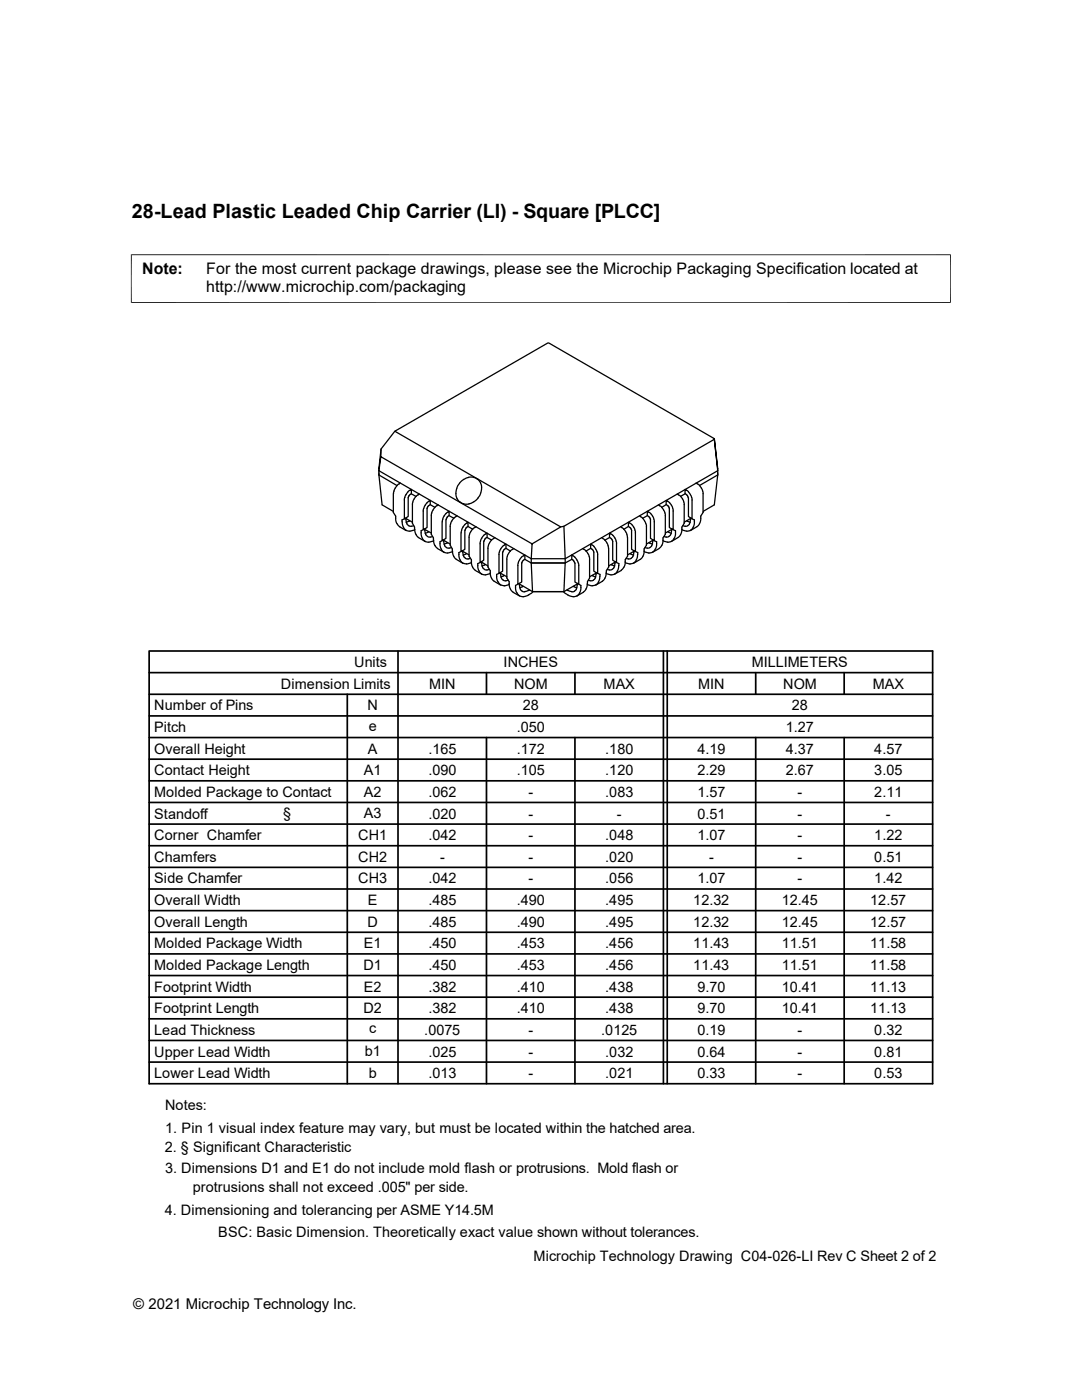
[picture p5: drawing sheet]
<svg xmlns="http://www.w3.org/2000/svg" width="216mm" height="279mm" viewBox="0 0 216 279" stroke-linecap="round" stroke-linejoin="round" font-family="sans-serif">
<g fill="none" stroke="#000" stroke-width=".25">
<path d="M75.6 94.8l.6 6 2.3 1.3M75.6 94.8l3.6 2.1M76 91.1l-.4 3.7M76 91.1l30.2 17.4M78.5 98.5v3.8l.5 .7v.7l.2 .8M78.8 86.1l30.5-17.6h.2l33 19v.2l-30 17.3-.6 .2zM78.8 86.1l-2.8 3.5v1.5M79.2 96.9l-.5 .8-.2 .8M79.7 96.6l-.5 .3M79.9 96.4l-.3 .2M81 98.7l-.3 .8v4l.7-.4v-3.8l.2-.3M81.4 98.2l-.4 .5"/>
<path d="M81.4 98.1l.7-.4v.9l-.3 .1M81.7 98.8l-.1 .2M81.8 98.7l-.1 .1M82.1 98.6l.9 .5M82.6 99.6l-.2 .6M83.4 98.8l-.8 .8M83.7 98.6l-.3 .2M85.6 100l.3-.1v.8l-.4 .3M93.5 95.3h1M93.5 95.3a3.1 3.1 0 0 0-1.9 4.7l.9 .5M94.5 95.3a2.16 2.16 0 0 1 1.4 3M95.3 95.6h.1"/>
<path d="M95.9 98.4a3.2 3.2 0 0 1-2.3 2.1M133.2 100l-.3-.1v.8l.3 .2M135.1 98.6l.7 .5M135.8 99.1l.6 1.1M136.7 98.6l-.9 .5M136.9 98.7l.2 .1M137.1 98.8l.2 .6M137.4 98.2l.4 .5M137.4 98.1l-.7-.4v.9l.3 .1M137.8 98.7l.3 .8v4l-.7-.4v-3.7M138.9 96.4l.7 .5M142.5 87.5l.7 6.4-30.4 17.6h-6.8l-30.4-17.6 .4-4.3"/>
<path d="M142.5 87.7l.7 7.1M143.2 94.8l-3.6 2.1 .5 .8 .2 .6v4l-.5 .7a2.17 2.17 0 0 1-.7 2.1l-1.3 .8M143.2 94.8l-.7 6-2.2 1.3M79.2 104.5l.6 .6M79.7 105.1l1.3 .8M80.3 104.1a2 2 0 0 0 .7 1.7M80.7 103.5l-.5 .3v.3M81 103.5l1.3 .7M81 103.4v.3M81 103.7a1.2 1.2 0 0 0 .6 1.2M81.5 104.9l.3 .1 .7-.1M81.6 104l-.6 .2"/>
<path d="M81.7 104l-.1 .1M82.4 100.2l-.1 4.2 .4 .8v.4M82.8 105.6a2 2 0 0 0 .7 1.7M82.8 105.7a1.77 1.77 0 0 1-1.8 .1M83.5 107.3l1.3 .7M84.5 105.7l-.5 .2a2.17 2.17 0 0 0 .8 2.1M84.8 105.7l1.3 .7M84.8 105.5v.4M84.8 105.9a1.06 1.06 0 0 0 .4 1.1 1.06 1.06 0 0 0 1.1 .1M85.3 101.2l-.1 .2v3.9l-.7 .4v-4.2M85.5 101l-.2 .1M85.6 106.1l-.8 .3"/>
<path d="M85.6 100l-.6 .6-.4 .8M85.9 100.7l.9 .6-.4 .5M86.4 101.8l-.3 .8v4l.4 .8v.4M86.5 107.8l.3 1.1M86.5 107.9a1.77 1.77 0 0 1-1.7 .1M86.8 108.8l.5 .6M87.2 100.9l-.4 .3M87.3 109.5l1.3 .7M87.5 100.8l-.3 .1M88.2 107.9l-.4 .2a2.15 2.15 0 0 0 .8 2.1M88.5 107.8l1.3 .8M88.5 107.7v.4"/>
<path d="M88.6 108.1a1.06 1.06 0 0 0 .3 1.1 1.06 1.06 0 0 0 1.2 .1M89.2 103.4l-.2 .3M89.2 108.4l-.6 .2M89.3 103.2l-.1 .1M89.3 108.3l-.1 .1M89.4 102.2l.2-.2v.9l-.4 .3M89.4 102.2a2.37 2.37 0 0 0-1.1 1.9l-.1 3.8 .8-.5v-3.7M89.6 102.9l1 .5M89.9 104.6l-.1 4.2 .5 .8v.3M90.2 104l-.3 .5M90.3 109.9a2 2 0 0 0 .8 1.7l1.2 .8M90.3 110.1a1.77 1.77 0 0 1-1.7 .1"/>
<path d="M90.6 103.4l-.4 .5M91 103.1l-.4 .3M91.2 103l-.3 .1M92 110.1l-.4 .2a1.72 1.72 0 0 0 1.5 2.2M92.1 105.8l-.1 .5M92.3 110l1.3 .7M92.3 109.9v.3M92.4 110.2a1.06 1.06 0 0 0 1 1.3M92.6 100.6h1M92.8 105.9v3.7l-.8 .5v-3.8M92.9 105.5l-.1 .4M93 105.4l-.1 .1"/>
<path d="M93.1 110.5l-.7 .3M93.1 104.4l.3-.2v.9l-.4 .2M93.2 104.4l-.7 .5-.4 .9M93.4 105.1l.9 .5M93.9 111.4l-.5 .1M93.9 106.1l-.3 .9v4l.5 .7a2.15 2.15 0 0 0 .7 2.1M94.1 112.3l-1 .3M94.8 113.8l1.3 .8M95 105.1l-.5 .3-.6 .7M95.8 112.3l-.5 .2a2.15 2.15 0 0 0 .8 2.1M95.9 108l-.1 4.3 .7-.5v-3.7M96.1 112.2l1.3 .7"/>
<path d="M96.1 112.1v.3M96.1 107.4l-.2 .6M96.1 107.4l.6-.7 .5-.3v.9l-.3 .1M96.1 112.4a1.3 1.3 0 0 0 .5 1.2M96.7 107.7l-.1 .4M96.7 113.6l.2 .1 .7-.1M96.7 112.7l-.6 .2M96.8 107.6l-.1 .1M96.9 112.7l-.2 .1M96.9 107.4l-.1 .1M97.2 107.3l.9 .5M97.5 108.9l-.1 4.3 .4 .7a2.15 2.15 0 0 0 .8 2.1l1.3 .8"/>
<path d="M97.7 108.3l-.2 .6M97.8 114.4a1.77 1.77 0 0 1-1.7 .2M98.1 107.8l-.4 .5M98.5 107.5l-.4 .3M98.8 107.3l-.3 .1M99.4 116.1a1.23 1.23 0 0 0 1.3 .8M99.6 114.4l-.5 .2v1l.3 .5M99.9 114.4l1.2 .7M99.9 114.3v.3M99.9 114.6a1.06 1.06 0 0 0 1.1 1.3M100.5 109.9l-.2 .3M100.6 109.7l-.1 .2"/>
<path d="M100.6 114.9l-.7 .2M100.7 108.7l.3-.1v.8l-.3 .2M100.7 108.8a2.37 2.37 0 0 0-1.1 1.9v3.7l.7-.4v-3.8M100.7 109.6l-.1 .1M101 109.4l.9 .6M101.2 111.1l-.1 4.3 .5 .7a2.15 2.15 0 0 0 .8 2.1l1.2 .7M101.4 115.8l-.5 .1M101.5 110.5l-.3 .5M101.6 116.6l-1 .3M102.5 109.5l-.5 .3-.5 .6M103.2 118.3a1.23 1.23 0 0 0 1.2 .8M103.3 116.6l-.4 .2v1l.2 .5"/>
<path d="M103.6 116.4v.4M103.7 116.8a1.06 1.06 0 0 0 1 1.3M104.2 112.1l-.1 .3v3.8l-.8 .4 .1-4.2M104.4 111.9l-.2 .2M104.4 117l-.7 .3M104.5 111.8l.2-.2v-.9l-.6 .5-.7 1.1M104.5 111.8l-.1 .1M104.7 111.6l1.3 .8h6.8M105.5 117.8l-.8 .3M105.7 117.8l-.2 .1M106 112.4l.3 5.7h6.2l2.7-1.6M106.2 108.5l-.2 3.9"/>
<path d="M106.3 118.1a3.6 3.6 0 0 1-1.9 1M111.9 105.2l-5.7 3.3M112.4 118.1a2.47 2.47 0 0 0 2.7 .8M112.5 105l.3 7.4M112.8 112.4l-.3 5.7h-6.2l-2.7-1.6M113.1 117.8l.2 .1M113.3 117.8l.8 .3M114.1 111.6l-1.3 .8h-6.8M114.3 110.9l.6 .6 .5 .8M114.3 110.9l-.2-.2v.9l.2 .2M114.3 111.8l.2 .1M114.4 117l.7 .3"/>
<path d="M114.4 111.9l.2 .2M114.6 112.1v.2M114.6 118l-.5 .1M114.7 112.3v3.9l.8 .4-.1-4.2M115.1 116.8a1.2 1.2 0 0 1-.5 1.2M115.2 116.4v.4M115.5 116.6l.4 .2a2.15 2.15 0 0 1-.8 2.1M116.2 109.5l.3 .1M116.5 109.6l.8 .8M117.2 116.5a2 2 0 0 1-.8 1.7l-1.3 .7M117.2 116.6l1 .3M117.3 110.5l.3 .5"/>
<path d="M117.6 111.1v4.3l-.4 .7v.4M117.9 109.4l-1 .6M118.1 108.8l.4 .3M118.1 108.7l-.2-.1v.8l.3 .3M118.2 114.9l.7 .2M118.2 109.7l.2 .2M118.4 109.9l.1 .3v3.8l.8 .4-.1-4.2M118.5 109.1l.4 .5M118.9 109.6l.2 .6M118.9 114.6a1.06 1.06 0 0 1-.4 1.1 1.06 1.06 0 0 1-1.1 .1M119 114.4l-1.4 .7M119 114.3v.3"/>
<path d="M119.3 114.4l.4 .2v.4M119.7 115a1.56 1.56 0 0 1-1.5 1.9M120.1 107.3l.2 .1M120.2 116l-1.3 .8M120.3 107.5l.8 .8M120.9 114.4a1.77 1.77 0 0 0 1.8 .2M121.1 108.3l.2 .6M121.3 108.9l.1 .5M121.5 109.4v3.8a2.66 2.66 0 0 0-.6 1.7l-.3 .7-.4 .4M121.6 107.3l-.9 .5M121.9 107.4l-.3-.1v-.9l.7 .4 .6 1.2M121.9 107.4l.2 .3"/>
<path d="M122 112.7l.1 .1M122.1 107.7l.2 .3v3.8l.7 .5-.1-4.3M122.1 112.7l.6 .2M122.7 112.4a1.06 1.06 0 0 1-.4 1.1 1.06 1.06 0 0 1-1.1 .1M122.7 112.2l-1.2 .7M122.7 112.1v.3M123 112.3l.5 .2a2.29 2.29 0 0 1-.8 2.1M123.8 105.1l.3 .2M124 113.8l-1.3 .8M124 105.3l.8 .8M124.5 113.2l-.5 .6M124.8 112.3l.9 .3"/>
<path d="M124.8 106.1l.4 1.1M125.2 107.2v3.8l-.4 .7-.1 .9-.2 .6M125.4 105.1l-.9 .5M125.6 104.4l.7 .5 .4 .9M125.6 104.4l-.2-.2v.9l.4 .2M125.7 110.5l.7 .3M125.8 105.4l.1 .1M125.9 105.5l.1 .3v3.8l.8 .5-.1-4.3M126.4 110.2a1.06 1.06 0 0 1-.3 1.1 1.06 1.06 0 0 1-1.2 .1M126.5 110l-1.3 .7M126.5 109.9v.3M126.8 110.1l.5 .2v.4"/>
<path d="M127.2 110.7a1.56 1.56 0 0 1-1.5 1.8M127.6 103l.2 .1M127.8 103.1l.8 .8M128.5 110.1l1 .3M128.6 104l.3 .5M128.9 104.6l.1 4.2-.5 .8a2.15 2.15 0 0 1-.7 2l-1.4 .8M129.2 102.9l-.9 .5M129.5 108.3l.2 .1M129.5 103.2l-.3-.3v-.9a2.46 2.46 0 0 1 1.4 2.1v3.8l-.8-.5v-3.8l-.1-.2M129.5 103.2l.2 .1M129.7 108.4l.5 .2M130.2 108.1a1.06 1.06 0 0 1-.4 1.1 1.06 1.06 0 0 1-1.1 .1"/>
<path d="M130.3 107.8l-1.3 .8M130.3 107.7v.4M130.6 107.9l.4 .2a1.77 1.77 0 0 1-1.5 2.3M131.4 100.8l.6 .4M131.5 109.5l-1.2 .7M132 108.8l-.5 .6M132.4 101.8l.4 .8v4l-.5 .8-.1 .9-.2 .6M132.5 107.1l.5 .1M132.9 100.7l-.9 .6 .4 .5M133.2 100l.6 .6 .4 .8M133.2 100.9l.1 .1M133.3 106.1l.7 .3"/>
<path d="M133.3 101l.3 .4v3.9l.7 .4-.1-4.2M134 105.9a1.06 1.06 0 0 1-1.1 1.3M134 105.7l-1.2 .7M134 105.5v.4M134.3 105.7l.5 .2-.1 1-.2 .5M134.5 107.4a1.47 1.47 0 0 1-2.2 .5M136.1 105.7a1.77 1.77 0 0 0 1.7 .1M136.3 104.9l.4 .1M136.4 100.2l.1 4.2-.4 .8a2.15 2.15 0 0 1-.8 2.1l-1.3 .7M137 104l.2 .1M137.2 104l.6 .2M137.8 103.7a1.06 1.06 0 0 1-1.1 1.3"/>
<path d="M137.8 103.5l-1.3 .7M137.8 103.4v.3M138.1 103.5l.5 .3a2.15 2.15 0 0 1-.8 2"/>
</g>
<path d="M26.1 50.8h163.6M26.2 50.8v9.7M189.7 50.8v9.7M26.1 60.4h163.6" fill="none" stroke="#000" stroke-width=".2"/>
<g fill="none" stroke="#000" stroke-width=".34">
<path d="M29.8 129.9h156.3v86.4h-156.3zM29.8 134.2h156.3M29.8 138.6h156.3M69.3 138.6v77.7M79.4 129.9v86.4M97.1 134.2v4.4M114.7 134.2v4.4M132.4 129.9v86.4M133.1 129.9v86.4M150.8 134.2v4.4M168.4 134.2v4.4M29.8 142.9h156.3"/>
<path d="M29.8 151.5h156.3M29.8 147.2h156.3M29.8 155.8h156.3M97.1 147.2v69.1M114.7 147.2v69.1M150.8 147.2v69.1M168.4 147.2v69.1M29.8 160.1h156.3M29.8 164.5h156.3M29.8 168.8h156.3M29.8 173.1h156.3M29.8 177.4h156.3"/>
<path d="M29.8 181.7h156.3M29.8 186.1h156.3M29.8 190.4h156.3M29.8 194.7h156.3M29.8 199h156.3M29.8 203.3h156.3M29.8 207.6h156.3M29.8 212h156.3"/>
</g>
<text font-size="3.9" x="26.3" y="43.5">28-Lead Plastic Leaded Chip Carrier (LI) - Square [PLCC]</text>
<g font-size="3.2">
<text x="28.4" y="54.6">Note:</text>
<text x="41.1" y="54.6">For the most current package drawings, please see the Microchip Packaging Specification located at</text>
<text x="41.1" y="58.3">http://www.microchip.com/packaging</text>
</g>
<text font-size="3" x="26.6" y="261.3">© 2021 Microchip Technology Inc.</text>
<g font-size="2.9">
<text x="56" y="137.5">Dimension Limits</text>
<text x="70.7" y="133.1">Units</text>
<text x="85.6" y="137.5">MIN</text>
<text x="100.5" y="133.1">INCHES</text>
<text x="102.6" y="137.5">NOM</text>
<text x="120.4" y="137.5">MAX</text>
<text x="139.3" y="137.5">MIN</text>
<text x="150" y="133.1">MILLIMETERS</text>
<text x="156.3" y="137.5">NOM</text>
<text x="174.2" y="137.5">MAX</text>
<text x="30.8" y="141.8">Number of Pins</text>
<text x="73.3" y="141.8">N</text>
<text x="104.3" y="141.8">28</text>
<text x="158" y="141.8">28</text>
<text x="30.8" y="146.1">Pitch</text>
<text x="73.6" y="145.8">e</text>
<text x="103.1" y="146.1">.050</text>
<text x="156.8" y="146.1">1.27</text>
<text x="30.8" y="150.4">Overall Height</text>
<text x="30.8" y="154.7">Contact Height</text>
<text x="72.6" y="154.7">A1</text>
<text x="73.4" y="150.4">A</text>
<text x="85.5" y="150.4">.165</text>
<text x="85.5" y="154.7">.090</text>
<text x="103.1" y="150.4">.172</text>
<text x="103.1" y="154.7">.105</text>
<text x="120.8" y="150.4">.180</text>
<text x="120.8" y="154.7">.120</text>
<text x="139.1" y="150.4">4.19</text>
<text x="139.1" y="154.7">2.29</text>
<text x="156.8" y="150.4">4.37</text>
<text x="156.8" y="154.7">2.67</text>
<text x="174.5" y="154.7">3.05</text>
<text x="174.5" y="150.4">4.57</text>
<text x="30.8" y="159">Molded Package to Contact</text>
<text x="72.6" y="159">A2</text>
<text x="85.5" y="159">.062</text>
<text x="105.5" y="159">-</text>
<text x="120.8" y="159">.083</text>
<text x="139.1" y="159">1.57</text>
<text x="159.1" y="159">-</text>
<text x="174.5" y="159">2.11</text>
<text x="30.8" y="167.7">Corner Chamfer</text>
<text x="30.8" y="163.4">Standoff</text>
<text x="56.5" y="163.3">§</text>
<text x="71.5" y="167.7">CH1</text>
<text x="72.6" y="163.3">A3</text>
<text x="85.5" y="167.7">.042</text>
<text x="85.5" y="163.4">.020</text>
<text x="105.5" y="167.7">-</text>
<text x="105.5" y="163.4">-</text>
<text x="120.8" y="167.7">.048</text>
<text x="123.1" y="163.4">-</text>
<text x="139.1" y="167.7">1.07</text>
<text x="139.1" y="163.4">0.51</text>
<text x="159.1" y="167.7">-</text>
<text x="159.1" y="163.4">-</text>
<text x="174.5" y="167.7">1.22</text>
<text x="176.8" y="163.4">-</text>
<text x="30.8" y="172">Chamfers</text>
<text x="71.5" y="172">CH2</text>
<text x="87.8" y="172">-</text>
<text x="105.5" y="172">-</text>
<text x="120.8" y="172">.020</text>
<text x="141.5" y="172">-</text>
<text x="159.1" y="172">-</text>
<text x="174.5" y="172">0.51</text>
<text x="30.8" y="176.3">Side Chamfer</text>
<text x="71.5" y="176.3">CH3</text>
<text x="85.5" y="176.3">.042</text>
<text x="105.5" y="176.3">-</text>
<text x="120.8" y="176.3">.056</text>
<text x="139.1" y="176.3">1.07</text>
<text x="159.1" y="176.3">-</text>
<text x="174.5" y="176.3">1.42</text>
<text x="30.8" y="180.6">Overall Width</text>
<text x="30.8" y="185">Overall Length</text>
<text x="73.3" y="185">D</text>
<text x="73.4" y="180.6">E</text>
<text x="85.5" y="180.6">.485</text>
<text x="85.5" y="185">.485</text>
<text x="103.1" y="185">.490</text>
<text x="103.1" y="180.6">.490</text>
<text x="120.8" y="180.6">.495</text>
<text x="120.8" y="185">.495</text>
<text x="138.3" y="185">12.32</text>
<text x="138.3" y="180.6">12.32</text>
<text x="156" y="185">12.45</text>
<text x="156" y="180.6">12.45</text>
<text x="173.7" y="185">12.57</text>
<text x="173.7" y="180.6">12.57</text>
<text x="30.8" y="189.3">Molded Package Width</text>
<text x="72.6" y="189.3">E1</text>
<text x="85.5" y="189.3">.450</text>
<text x="103.1" y="189.3">.453</text>
<text x="120.8" y="189.3">.456</text>
<text x="138.3" y="189.3">11.43</text>
<text x="156" y="189.3">11.51</text>
<text x="173.7" y="189.3">11.58</text>
<text x="30.8" y="193.6">Molded Package Length</text>
<text x="30.8" y="197.9">Footprint Width</text>
<text x="72.5" y="193.6">D1</text>
<text x="72.6" y="197.9">E2</text>
<text x="85.5" y="197.9">.382</text>
<text x="85.5" y="193.6">.450</text>
<text x="103.1" y="197.9">.410</text>
<text x="103.1" y="193.6">.453</text>
<text x="120.8" y="197.9">.438</text>
<text x="120.8" y="193.6">.456</text>
<text x="138.3" y="193.6">11.43</text>
<text x="139.1" y="197.9">9.70</text>
<text x="156" y="197.9">10.41</text>
<text x="156" y="193.6">11.51</text>
<text x="173.7" y="197.9">11.13</text>
<text x="173.7" y="193.6">11.58</text>
<text x="30.8" y="202.2">Footprint Length</text>
<text x="72.5" y="202.2">D2</text>
<text x="85.5" y="202.2">.382</text>
<text x="103.1" y="202.2">.410</text>
<text x="120.8" y="202.2">.438</text>
<text x="139.1" y="202.2">9.70</text>
<text x="156" y="202.2">10.41</text>
<text x="173.7" y="202.2">11.13</text>
<text x="30.8" y="206.5">Lead Thickness</text>
<text x="73.7" y="206.2">c</text>
<text x="84.7" y="206.5">.0075</text>
<text x="105.5" y="206.5">-</text>
<text x="120" y="206.5">.0125</text>
<text x="139.1" y="206.5">0.19</text>
<text x="159.1" y="206.5">-</text>
<text x="174.5" y="206.5">0.32</text>
<text x="30.8" y="210.9">Upper Lead Width</text>
<text x="30.8" y="215.2">Lower Lead Width</text>
<text x="72.8" y="210.8">b1</text>
<text x="73.6" y="215.1">b</text>
<text x="85.5" y="210.9">.025</text>
<text x="85.5" y="215.2">.013</text>
<text x="105.5" y="215.2">-</text>
<text x="105.5" y="210.9">-</text>
<text x="120.8" y="215.2">.021</text>
<text x="120.8" y="210.9">.032</text>
<text x="139.1" y="215.2">0.33</text>
<text x="139.1" y="210.9">0.64</text>
<text x="159.1" y="215.2">-</text>
<text x="159.1" y="210.9">-</text>
<text x="174.5" y="215.2">0.53</text>
<text x="174.5" y="210.9">0.81</text>
<text x="32.9" y="221.4">Notes:</text>
<text x="32.9" y="226">1. Pin 1 visual index feature may vary, but must be located within the hatched area.</text>
<text x="32.9" y="229.9">2. § Significant Characteristic</text>
<text x="32.9" y="234.1">3. Dimensions D1 and E1 do not include mold flash or protrusions. Mold flash or</text>
<text x="38.5" y="238">protrusions shall not exceed .005&quot; per side.</text>
<text x="32.9" y="242.4">4. Dimensioning and tolerancing per ASME Y14.5M</text>
<text x="43.6" y="246.9">BSC: Basic Dimension. Theoretically exact value shown without tolerances.</text>
<text x="106.5" y="251.6">Microchip Technology Drawing C04-026-LI Rev C Sheet 2 of 2</text>
</g>
</svg>
